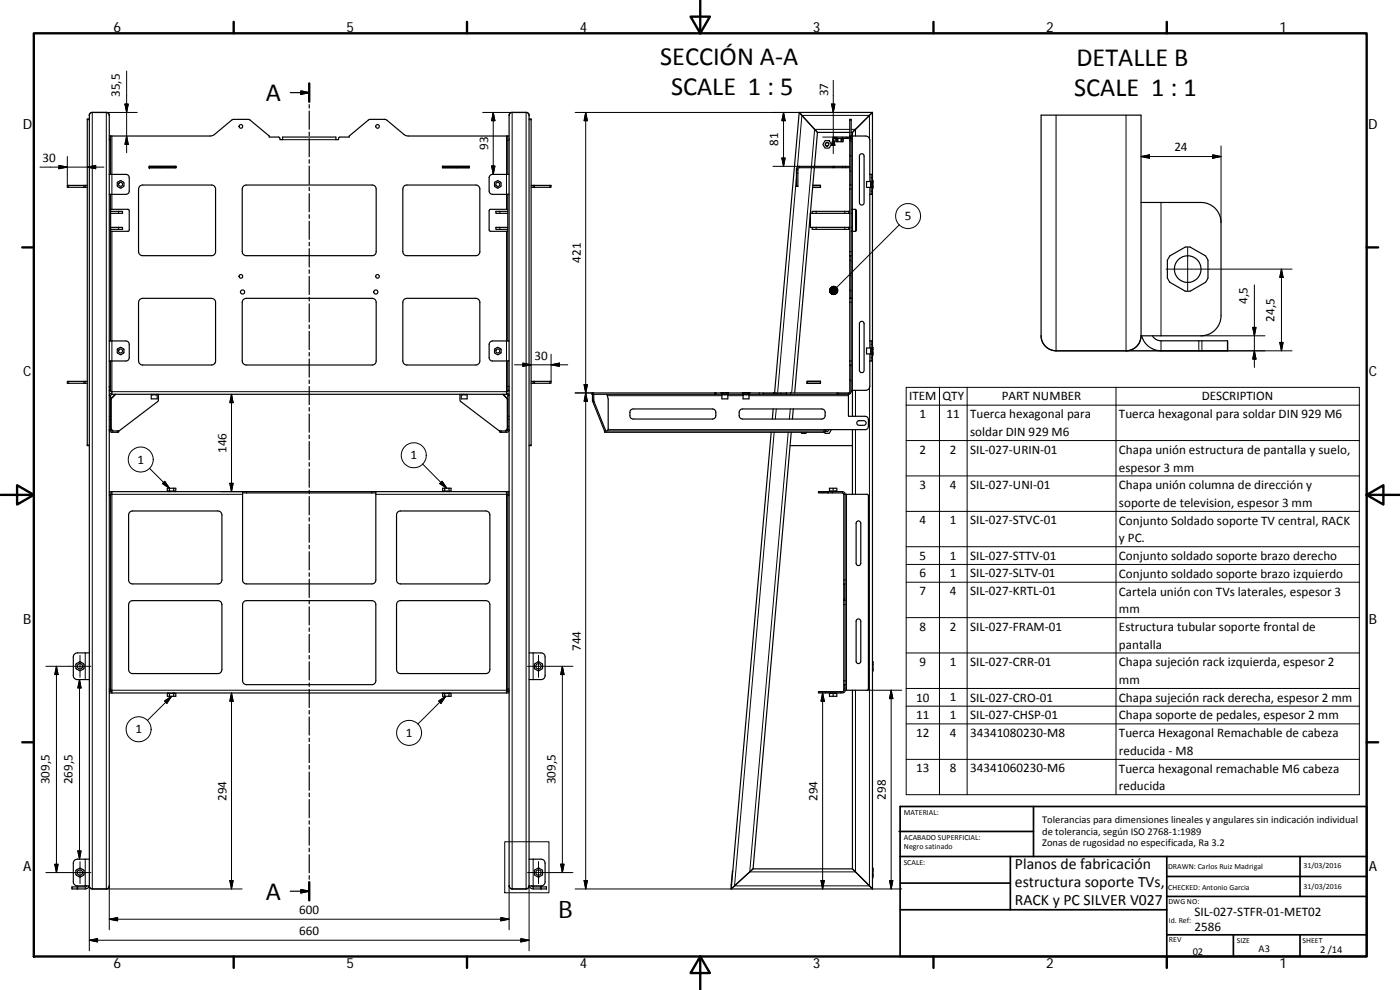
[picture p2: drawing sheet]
<svg xmlns="http://www.w3.org/2000/svg" width="420mm" height="297mm" viewBox="0 0 420 297" stroke-linecap="round" stroke-linejoin="round" font-family="sans-serif">
<g fill="none" stroke="#000" stroke-width=".36">
<path d="M26.8 35.7h-.6v.2v97.8h.6M87.1 27.8h5.7M90.3 27.3l2.5 .5-2.5 .5zM92.8 25v5.5M92.8 31.4v1M92.8 33.3v5.5M92.8 39.6v1.1M158.8 35.7h.6v98h-.6M239.8 33.7h22M239.8 33.7l5.5 6M239.8 33.7l-7.3 84.2M245.3 39.7h9.7"/>
<path d="M245.3 39.7l-.9 10.2M255.4 39.7h.4M255.8 39.7v1.1M261.8 33.7l-6 6M261.8 33.7v18.6M25.2 55.6v.6M25.6 55.6v.6M26.2 55.6h-6v.6h6M32.8 40.8h.4M32.8 52.3h5.2l.6 .4 .2 .6v4l-.2 .6-.8 .4h-5M33.2 58.3v44M33.2 40.8v11.5"/>
<path d="M42 55.8l.8-.3h20.7l.8 .3 .4 .9v18.8l-.3 .8-.9 .4h-20.7l-.8-.2-.4-1v-18.8zM44.8 49.9h8v.4h-8zM48.6 50.3h.1M73 56l.9-.5 38.3 .1 .6 .6 .1 .5-.1 19.4-.6 .5-.5 .1-38.3-.1-.6-.5-.1-.6v-18.8zM92.8 41.6v5.4M92.8 47.9v1.1M92.8 49.8v5.5M92.8 56.2v1M92.8 58.1v5.5M121.3 55.8l.8-.3h20.7l.7 .3 .5 .9v18.8l-.3 .8-.9 .4h-20.7l-.8-.2-.4-1v-18.8zM132.8 49.9h8v.4h-8zM137 50.3h.1"/>
<path d="M147.2 52.5l.6-.2h5v6h-5l-.8-.4-.2-.6v-4zM152.4 58.3v44M152.4 40.8h-30.2l-.9-.4-5.4-4.5-4.7-.1-.7 .2-5.7 4.8v.3h-2.9l-.3 .3v.5h-.8v-.8h-16v.8h-.8l-.1-.6-.2-.2h-2.9v-.3l-5.7-4.8-.7-.2-4.7 .1-5.3 4.5-1 .4h-30.2M152.4 40.8v11.5M152.4 40.8h.4M152.8 52.3v-17.7a.9 .9 0 0 1 .9-.9h4.2a.87 .87 0 0 1 .9 .9v231.2M152.8 58.3v44M159.4 55.6h6v.6h-6M160 55.6v.6M160.4 55.6v.6M243.9 56.2h2.3v-.6h-2.3h2.3v.6h-2.3M244.4 50.3l-5.9 67.6"/>
<path d="M247.6 42.2h1.3l.6 1.1-.6 1.1h-1.3l-.6-1.1zM250.4 41.1h.7v.4h-.7zM250.8 41.5v.2M250.8 41.7l.6-.2v1h-.6zM251.1 41.5v.2M251.1 41.1h1.6M251.4 41.5h1M251.4 42.5h1M252.4 41.5l.6 .2v.8h-.6zM252.7 41.1h2.1l.6 .8v13.6h-.4v-13.6l-.2-.4h-2.1zM252.7 41.5v.2M253 41.5v.2"/>
<path d="M255 40.8h.4v.3M255 41.1v.1M255 49.9h-15.2a1.53 1.53 0 0 0-.8 2v4h.4v-4.5a.74 .74 0 0 1 .4-1.1h15.2M255 41.1h.4M255 55.5v21.2M255.4 41.1v.8M255.4 55.5v21.2M255.8 40.8h-.4v-5h-.4v5.3M255.8 40.8h4l.8 .3 .3 .4 .1 10.8h.4M258.2 46.3a.7 .7 0 0 1 .7-.1 .7 .7 0 0 1 .4 .6v14a.7 .7 0 0 1-.7 .7 .7 .7 0 0 1-.7-.7v-14zM261.3 54.5l.1-.1zM261.3 55.4l.1 .3"/>
<path d="M261.3 55.4v.7M261.3 56.1v.1M261.3 54.5h-1.2v1.7h1.2M261.4 52.3v6h.4M261.4 58.3h-.4v44h.4M261.4 55l-.1 .4M261.4 55.9l-.1 .2M261.4 52.3h.4v6M261.4 54.7l-.1-.2v.9M261.8 55.9l.1 .1M261.8 55.8h.1M261.8 56.3l.1 .1"/>
<path d="M261.8 58.3v44M261.9 54.9h.1M261.9 56.4h.1M261.9 54.3h.1M261.9 54.3v2.1M261.9 55.8h.1M261.9 54.7l-.1 .1M261.9 54.9h-.1M261.9 54.7v.2M33.2 62.8l5.4 .1 .2 6.1-.4 .4h-5.2M33.2 63.4h3.6v.6h-3.6M33.2 68.2h3.6v.6h-3.6"/>
<path d="M92.8 64.4v1.1M92.8 66.4v5.4M92.8 72.7v1.1M92.8 74.6v5.5M152.4 62.8h-5.2l-.4 .4 .1 6.1 5.5 .1M152.4 63.4h-3.6v.6h3.6M152.4 68.2h-3.6v.6h3.6M243.7 64h-.5v4.2h.5M254.7 63.4h-11v.6h11M254.7 68.2h-11v.6h11M254.7 63.4h.3M254.7 68.2h.3"/>
<path d="M254.7 63.4v.6M254.7 68.2v.6M254.7 64h.3M254.7 68.8h.3M255 76.7h.4v12.8h-.4zM255.4 64h.4M255.4 68.2h.4M255.4 62.8h.4M255.4 69.4h.4M255.8 62.8v6.6M255.8 62.8h1l.2 .4v5.9l-.2 .3h-1M342.4 60.7h18.1a6 6 0 0 1 5.9 6v28a6 6 0 0 1-5.9 6.1h-18.1"/>
<path d="M41.9 90l.9-.5h20.7l.8 .3 .4 .9v17.6l-.3 .8-.9 .4h-20.7l-.8-.3-.4-.9v-17.6zM73 90l.9-.5 38.3 .1 .6 .6 .1 .5-.1 18.1-.6 .6-.5 .1-38.3-.1-.4-.3-.3-.8v-17.6zM92.8 81v1M92.8 82.9v5.5M92.8 89.2v1.1M92.8 91.2v5.4M92.8 97.5v1.1M92.8 99.4v5.5M121.2 90l.9-.5h20.7l.7 .3 .5 .9v17.6l-.3 .8-.9 .4h-20.7l-.8-.3-.4-.9v-17.6zM255 89.5v20M255.4 89.5v20M258.2 96.6a.68 .68 0 0 1 .7-.1 .68 .68 0 0 1 .4 .6v14a.7 .7 0 0 1-.7 .7 .7 .7 0 0 1-.7-.7v-14z"/>
<path d="M25.2 114.4v.6M25.6 114.4v.6M26.2 114.4h-6v.6h6M32.8 102.3h5l.8 .4 .2 .6v4l-.2 .7-.6 .3h-5.2M33.2 108.3v8.8M33.2 117.1h-.4l.8 .4M33.2 117.1l.4 .4M33.2 119.7h.1M33.2 119.7v9M33.3 119.7v9M33.6 118.3h118.4M33.6 117.5v.8"/>
<path d="M33.6 118.3l-.4 .3v6.3M33.6 117.9l-.6 .3-.2 .5M34.6 118.3l-1.4 1.4M34.7 118.3l-1.4 1.4M35.3 104.7l.8-.5 1 .5v1.3l-1 .4-.8-.4zM45.4 118.4v1.3h1.8v-1.3M45.4 118.3v.1M45.4 118.4h.5M45.6 118.3l.3 .1M45.9 118.4h.8M46.2 118.3l-.3 .1M46.4 118.3l.3 .1"/>
<path d="M46.7 118.4h.5M47 118.3l-.3 .1M47.2 118.3v.1M47.6 118.3v1.7l-.3 .5-11.7 8.8M92.8 105.8v1M92.8 107.7v5.5M92.8 114v1.1M92.8 116v5.4M138 118.3v1.7l.3 .5 11.7 8.8M138.4 118.4v1.3h1.8v-1.3M138.4 118.3v.1M138.5 118.3l.3 .1h-.4"/>
<path d="M139.2 118.3l-.4 .1h.9M139.4 118.3l.3 .1M139.7 118.4h.5M140 118.3l-.3 .1M140.2 118.3v.1M147.2 102.5l.6-.2h5v6h-5.2l-.6-.4-.2-.6v-4zM148.5 104.7l.8-.5 1 .5v1.3l-1 .4-.8-.4zM150.9 118.3l1.3 1.4M151 118.3l1.4 1.4M152 117.5v.8M152 118.3l.4 .3v6.3h.4M152 117.9l.6 .3 .2 .5"/>
<path d="M152.2 119.7h.2M152.2 119.7v9M152.4 119.7v9M152.4 108.3v8.8l.4 .1-.8 .3M152.4 117.1l-.4 .4M152.8 108.3v157.5a.98 .98 0 0 0 .9 .9M159.4 114.4h6v.6h-6M160 114.4v.6M160.4 114.4v.6M177.8 118.3v2.1l3.6 8.9M178.2 118.3v2.1l3.6 8.9M182.1 118.3l.4 1.4v9l-.1 .6"/>
<path d="M216.5 117.9h.1M216.5 117.8v.1M216.7 118.4h.1M216.7 118.4v1.3h1.7v-1.3M216.8 118.4h.7M216.9 117.9h.2M216.9 117.8v.1M216.9 117.9h.1M216.9 118.3l-.1 .1M217.1 117.9h.1M217.1 117.8v.1M217.2 118.3l.3 .1"/>
<path d="M217.5 118.4h.9M217.9 118.3l-.4 .1M218 117.8v.1M218 117.9h.1M218.1 118.3l.3 .1M218.2 117.9h-.1M218.2 117.8v.1M218.6 117.9h.1M218.6 117.8v.1M218.6 117.9h-.1M222.8 117.8v.1M222.8 117.9h.1"/>
<path d="M222.9 118.3l.1 .1M223 118.3l.1 .1M223 118.4h.1M223 118.4v1.3h1.8v-1.3M223.3 117.8v.1M223.3 117.9h.1M223.3 118.3l-.2 .1M223.4 117.9h.1M223.5 117.8l-.1 .1M223.5 118.3h.7M224.3 117.9h.2M224.3 117.8v.1"/>
<path d="M224.4 117.9h.1M224.5 118.3l.2 .1h-1.6M224.5 117.9h.1M224.5 117.8v.1M224.7 118.4l.2-.1zM225 117.8v.1M225 117.9h-.1M229 117.9h3.2v.4h-3.2zM229 117.9h-51.4v.4h51.4M232.2 118.3h.6M232.2 117.9h.6M232.8 117.9h3.2v.4h-3.2z"/>
<path d="M236 118.3h15.6M242.2 114.4h4M242.2 114.4h4v.6h-4zM242.2 114.4v.6M246.2 114.4v.6h-4M251.6 117.9h-15.6M254.6 118.3v6.6h5l.7 .2 .3 .8-.2 2.6-.5 .4h-12.3v.4M255 109.5h.4v8.2l-.6 .6h-3.2v-.4h3.2l.2-.3zM255.8 117.1l-.4 .4M255.8 117.1v7.8M261.3 104.4v.1M261.3 106.1l.1 .2-.1-.1"/>
<path d="M261.3 106.1v.1M261.3 104.5l.1 .2M261.3 104.5v.8M261.3 105.3l.1 .4M261.3 105.3v.8M261.3 104.4h-1.2v1.8h1.2M261.4 102.3v6h.4M261.4 108.3h-.4v7.6l-.2 .7-.7 .5h-4.3M261.4 104.9l-.1 .4M261.4 105.9l-.1 .2M261.4 102.3h.4v6M261.8 104.8h.1"/>
<path d="M261.8 105.8h.1M261.8 105.9h.1M261.8 108.3v158.4M261.9 104.2l-.1 2.1M261.9 104.2l-.1 .1M261.9 104.2h.1M261.9 106h.1M261.9 104.9h.1M261.9 105.7v.3M261.9 104.7l-.1 .1M342.4 100.8a4.5 4.5 0 0 1-4.5 4.5h-21M342.4 100.8v-66.3h-29.9v66.3a4.5 4.5 0 0 0 4.4 4.5"/>
<path d="M342.6 100.8a6 6 0 0 0 5.8 4.5h20.1v-3h-20.1a2.94 2.94 0 0 1-2.5-1.5M32.8 124.9h.4v4M33.2 128.9h-.4v.2l.6 .6h2.2v-.4M33.2 128.9l.4 .4h2M33.2 128.7h.1M33.2 128.7l.6 .6M33.3 128.7l.6 .6M92.8 122.3v1M92.8 124.2v5.5M92.8 130.6v1M92.8 132.5v5.4M92.8 138.8v1.1"/>
<path d="M152.2 128.7h.2M152.2 128.7l-.6 .6M152.4 128.7l-.6 .6M152.4 127.9v1h.4l-.4 .7-2.4 .1v-.4M152.4 124.9v1M152.4 128.9l-.3 .4h-2.1M181.4 129.3h66.2M181.4 129.3v.4h66.2v-.4M189.2 123.1l.8-.4h23.8l.9 .6 .1 1.4-.2 .6-.8 .4h-23.8l-.6-.2-.3-.4-.1-1.4zM222 123.1l.8-.4h23.8l.5 .1 .4 .5 .1 1.4-.2 .6-.8 .4h-23.8l-.6-.2-.3-.6zM231.4 129.7l-12 137M232 122.7l-.2 3"/>
<path d="M237.1 133.7h18.7M237.5 129.7l-11.5 131M238.1 122.7l-.3 3M242 129.7l-.1 .3h-1.3l-.2-.3M247.7 128.9a.5 .5 0 0 0 .5 .5 .5 .5 0 0 0 .5-.5M249.5 128.9l-.6 1.1h-1.3l-.2-.3M255.8 128.9v19.4M257.3 126.5l.3-.3h1.6a.7 .7 0 0 1 .7 .7 .7 .7 0 0 1-.7 .7h-1.4a.7 .7 0 0 1-.6-.4 .7 .7 0 0 1 .1-.7zM32.8 148.3h.4v58.8M32.8 147.5h.8v.8h-.4M32.8 147.9h.8M33.6 147.5h39.2"/>
<path d="M39 153.6l.8-.3h25.6l.8 .3 .4 .9v19.5l-.3 .8-.9 .4h-25.6l-.8-.3-.4-.9v-19.5zM50.9 146.5v1M52.1 146.5v.8M52.3 147.3v.2M52.6 147.5v-.2h-1.4v.2M52.8 147.5v-1h-2.6v.8h.5v.2M72.8 147.5v26.5l.4 .9 .8 .3h37.6l.8-.3 .4-.9v-26.5M72.8 147.5h40M72.8 147.9h40M92.8 140.7v5.5M92.8 147.1v1M92.8 149v5.5"/>
<path d="M92.8 155.3v1.1M92.8 157.3v5.4M119.4 153.6l.8-.3h25.6l.7 .3 .5 .9v19.5l-.2 .8-1 .4h-25.6l-.8-.3-.4-.9v-19.5zM132.8 147.5v-1h2.6v.8h-.5v.2M133.3 147.3v.2M133.5 146.5v.8M134.4 147.5v-.2h-1.4v.2M134.7 146.5v1M152 147.5v.8h.4M152 147.9h.8M152.4 148.3h.4M152.4 148.3v58.8h.4"/>
<path d="M152.8 147.5h-40M245.6 147.5h2.9v.4h-2.9zM248.5 147.5h1.3M248.5 147.9h4.3l.4 .3v27M248.9 147.3h.9v.2M249.2 147.3v.2M249.8 147.5l3.2 .1 .5 .3 .1 .4M250 146.5v1M250.8 147.3v.2M251.1 147.3h-.8v.2M251.1 147.5v-1h-2.2v1M253.6 148.3h6.6l.4 .3v58.1l-.4 .4h-6.6"/>
<path d="M253.6 148.3v26.9M257.2 156.5a.7 .7 0 0 1 .7-.1 .7 .7 0 0 1 .4 .6v12a.7 .7 0 0 1-.7 .7 .7 .7 0 0 1-.7-.7v-12zM92.8 163.6v1.1M92.8 165.5v5.5M92.8 171.9v1M92.8 173.8v5.5M253.2 175.2h.4v5h-.4zM22.9 199.1l1.1-.5 1.1 .5v1.6l-1 .5-1.2-.5zM26.8 195.9h-3.9l-.6 .5-.3 .7v5.6l.3 .8 .6 .4h3.9M39 180.5l.8-.3h25.6l.8 .3 .4 .9-.1 20-.6 .6-.5 .1h-25.6l-.8-.3-.4-.9v-19.5zM73.1 180.7l.9-.5h37.6l.8 .3 .4 .9-.1 23.3-.3 .5-.8 .2h-37.6l-.8-.2-.4-1v-22.8zM92.8 180.1v1.1"/>
<path d="M92.8 182.1v5.4M92.8 188.4v1M92.8 190.3v5.5M92.8 196.7v1M92.8 198.6v5.4M119.4 180.5l.8-.3h25.6l.7 .3 .5 .9v19.5l-.2 .7-1 .5h-25.6l-.8-.3-.4-.9v-19.5zM158.8 195.9h3.9l.6 .5 .3 .7v5.6l-.3 .8-.6 .4h-3.9M160.4 199.2l1.4-.6 1 .6v1.4l-1 .6-1.3-.5zM253.2 180.2v25.2M253.6 180.2v25.2M257.2 185.9a.7 .7 0 0 1 .7-.1 .7 .7 0 0 1 .4 .6v12a.7 .7 0 0 1-.7 .7 .7 .7 0 0 1-.7-.7v-12zM261.9 198.6h.1"/>
<path d="M261.9 199.2l-.1 .1M261.9 199.3h-.1M261.9 198.6h-.1M261.9 199.1v.3M261.9 198.6v.5M261.9 199.4v1M32.8 207.5h.8M32.8 207.1h.4M33.2 207.1h.4v.8M50.4 207.9h1.4M50.7 207.9v.2M50.9 208.1v.8"/>
<path d="M52.1 207.9v1M52.3 207.9l.5 .2v.8h-2.6v-1M92.8 204.9v1.1M92.8 206.8v5.5M92.8 213.2v1M92.8 215.1v5.5M133 207.9h1.4M133.3 207.9v.2M133.5 208.1v.8M134.7 207.9v1M134.9 207.9l.5 .2v.8h-2.6v-1M152 207.5h.8"/>
<path d="M152.4 207.1h-.4v.8M152.8 207.9h-120M245.6 207.5h7.2l.4-.3v-1.8h.4v1.9l-.6 .6h-7.4zM248.9 207.9v1h2.2v-1M249.2 207.9v.2M249.8 207.9l-.9 .2M250 207.9v1M250.3 207.9l.8 .2M250.8 207.9v.2M255.8 207.1v53.6M261.8 200.6h.1M261.8 200.5l.1 .1"/>
<path d="M261.8 201.2h.1M261.9 201.2h.1M261.9 200.4v.3M261.9 200.7v.5M92.8 221.4v1.1M92.8 223.4v5.4M92.8 229.7v1.1M92.8 231.6v5.5M92.8 238v1M92.8 239.9v5.5M26.8 257.8h-3.6l-.9 .5-.3 .7v5.6l.3 .7 .6 .5h3.9M92.8 246.3v1"/>
<path d="M92.8 248.2v5.4M92.8 254.5v1M92.8 256.4v5.5M158.8 257.8h3.9l.6 .5 .3 .7v5.6l-.3 .7-.6 .5h-3.9M22.9 261l1-.5 1.2 .5v1.6l-1.1 .5-1.1-.5zM26.7 265.8l-.4 .7-.7 .2h-4v-.6h4l.5-.3M26.8 265.8a.94 .94 0 0 0 .9 .9M32.8 265.8a.94 .94 0 0 1-.9 .9h-4.2M32.8 265.8v-231.2a.87 .87 0 0 0-.9-.9h-4.2a.87 .87 0 0 0-.9 .9v231.2M87.1 267.4h5.7M90.3 266.9l2.5 .5-2.5 .5zM92.8 262.7v1.1"/>
<path d="M92.8 264.7v5.5M158.8 265.8a.94 .94 0 0 1-.9 .9h-4.2M158.8 265.8l.5 .7 .7 .2h4v-.6h-4l-.5-.3M219.4 265.5v1.2M219.4 266.7h42.4M219.9 261.3l-.1 .2M226 260.7l-6.6 6M226 260.7h29.8M255.8 260.7l6 6M261.8 262.4l.1 .1M261.8 262.4h.1M261.8 263.1h.1"/>
<path d="M261.9 263.1h.1M261.9 260.5h.1M261.9 260.5v.5M261.9 261.1l-.1 .1M261.9 261.2h-.1M261.9 260.5h-.1M261.9 261v.3M261.9 262.3v.3M261.9 261.3v1M261.9 262.6v.5"/>
<circle cx="72.3" cy="37.9" r=".55"/>
<circle cx="113.3" cy="37.9" r=".55"/>
<circle cx="36.2" cy="55.3" r="1.1"/>
<circle cx="36.2" cy="55.3" r=".6"/>
<circle cx="149.4" cy="55.3" r="1.09"/>
<circle cx="149.4" cy="55.3" r=".6"/>
<circle cx="248.2" cy="43.3" r=".5"/>
<circle cx="72.3" cy="82.9" r=".55"/>
<circle cx="72.8" cy="87.6" r=".64"/>
<circle cx="112.8" cy="87.6" r=".64"/>
<circle cx="113.3" cy="82.9" r=".55"/>
<circle cx="356.4" cy="80.7" r="4"/>
<circle cx="356.4" cy="80.7" r="6.7"/>
<circle cx="36.2" cy="105.3" r=".59"/>
<circle cx="149.4" cy="105.3" r=".6"/>
<circle cx="24" cy="199.9" r=".79"/>
<circle cx="161.6" cy="199.9" r=".8"/>
<circle cx="24" cy="261.8" r=".8"/>
<circle cx="161.6" cy="261.8" r=".8"/>
<circle cx="161.6" cy="261.8" r="1.33"/>
</g>
<g fill="none" stroke="#000" stroke-width=".3">
<path d="M26.2 35.9h.6M27.7 33.7v233M37.5 31.2h1l-.5 2.5zM38 21.3v24.5M41.2 33.7h-9.3v233h40.8M144.9 33.7h8.8v233M148 33.7v18.6M148 33.7l.5 2.5h-1zM157.9 33.7v233M158.8 35.9h.6M172.6 33.7h67.2M175.8 33.7v233"/>
<path d="M175.8 33.7l.5 2.5h-1zM235.2 33.7v16.2M235.2 33.7l.4 2.5h-1zM249.6 31.2h1l-.5 2.5zM250.1 24.1v22M255 38.8h-10.5l-1 11.1M255 36h.4M255.4 38.8h1.3v2M316.9 34.5v70.8M337.9 34.5v70.8h49.9M12 50.1h19.2M17.7 49.6l2.5 .5-2.5 .5z"/>
<path d="M20.2 47v8.6M20.6 55.6v.6M26.2 50.1l2.5-.5v1zM32.8 42h.4M33.6 40.8v22M38 40.8l.5 2.5h-1zM84.8 41.9h16M147.5 49.8h1l-.5 2.5zM152 40.8v22M152.4 42h.4M165 55.6v.6M232 49.9h7.8v.4"/>
<path d="M234.6 47.4h1l-.4 2.5zM239 51.9h.4M239 55.9h.4M239 51h.4M239 50.7h.4M239 53.2l-5.6 64.7M243.5 50.3l-5.9 67.6M246.9 41.1h3.5M248.8 43.2a.6 .6 0 0 0-.7-.5 .6 .6 0 0 0-.5 .8 .6 .6 0 0 0 .7 .4M249.9 49.9v.4M250.1 41.1l.5 2.5h-1zM250.3 49.9v.4"/>
<path d="M250.6 41.1l.4 .4M251.3 41.5v1M251.4 41.5l-.6 1M252.5 41.5v1M252.8 49.9v.4M253 42.1l-.2 .4M253.7 49.9v.4M254.1 41.1l.4 .4M255 51l.4 .4M255 46.6l.4 .3M255 42.1l.4 .4M255 56.7h.4"/>
<path d="M255.3 41.5h.1M255.8 40.8v22M260.9 41.5v-6.9h-20.2l-1.4 15.5M261 52.3v2.2M261 56.2v2.1M261.4 53.3h.4M261.4 57.3h.4M342.4 47h24M342.4 47l2.6-.5v1zM363.9 46.5l2.5 .5-2.5 .5zM366.4 43.8v22.9M33.6 69.4v48.1h118.4v-48.1"/>
<path d="M35.6 63.4v.6M35.6 68.2v.6M150 63.4v.6M150 68.2v.6M244.9 63.4v.6M244.9 68.2v.6M253.5 63.4v.6M253.5 68.2v.6M255 78l.4 .4M255 75.5h.4M255.8 69.4v47.7M256.7 62.8v6.6"/>
<path d="M269.9 67.5l-18.8 18.8M348.4 60.7v40.1M356.4 74.2v13M255 87l.4 .4M255 82.5l.4 .4M255 90.7h.4M349.9 80.8h37.9M376 98.2h.9l-.4 2.6zM376.5 85.5v24.8M384.6 80.8v24.5M384.6 80.8l.5 2.4h-1zM20.6 114.4v.6"/>
<path d="M32.8 115.9h.4M32.8 118.7h.4M69.5 118.3v29.2M69.5 118.3l.5 2.5h-1zM152.4 115.9h.4M152.4 118.7h.4M154.4 109.5h16M156.9 108.9l2.5 .6-2.5 .4zM165 114.4v.6M165.4 106.3v8.1M165.4 109.5l2.5-.6v1zM172.6 117.9h5.4v.4"/>
<path d="M175.3 115.4h1l-.5 2.5zM175.8 117.9l.5 2.5h-1zM182.2 118.7h34.5M214.5 117.9v.4M214.6 117.9v.4M214.8 117.9v.4M214.9 117.9v.4M218.4 118.7h4.6M224.8 118.7h29.8M227.8 117.9v.4M232.1 117.9l.1 .1M234.2 117.9l.4 .4"/>
<path d="M237.2 117.9v.4M251.2 117.9v.4M254.6 117.9l.3 .3M255 113.9l.4 .4M255 108.3h.4M255.1 109.5l.3 .3M256.7 117.1v7.8M260.9 116.4v149.4h-40.5l11.9-136.1M261 102.3v2.1M261 106.2v2.1M261.4 103.3h.4M261.4 107.3h.4"/>
<path d="M272 116.2h136v122.2h-136zM281.9 116.2v122.2M290.2 116.2v122.2M334.9 116.2v122.2M348.4 102.3v3M359.8 102.3v3M360.5 100.8h19.1M360.7 102.3v3M368.4 102.3v3M376.5 105.3l.4 2.4h-.9zM384.1 102.7h1l-.5 2.6zM26.2 133.5h.6"/>
<path d="M32.8 127.9h.4M32.8 125.9h.4M35.2 129.3v.4M126.8 139.2l7.3 7.3M150.4 129.3v.4M152.4 125.9h.4M152.4 127.9h.4M158.8 133.5h.6M177.8 120h.4M177.9 120.5h.4M182.5 128.9h65.1l.3 .5 .4 .1M233 122.7l-.3 3"/>
<path d="M236.5 129.7l-11.5 131.9h31.7v-54.5M237.2 122.7l-.3 3M247.2 129.3v.4M256.7 128.9v19.4M272 121.6h136M272 132.2h136M32.8 148.7h.4M44.9 140.5l6 6M49.4 144.4l1.5 2.1-2.1-1.4zM66.3 147.5h7.7v.4M69 145h1l-.5 2.5zM72.8 148.3h-39.2v58.8h118.4v-58.8h-39.2"/>
<path d="M111.6 147.5v.4M132 145.1l.7-.7 1.4 2.1zM152.4 148.7h.4M247.3 147.5l-.4 .4M249.8 147.5v.4M252.8 147.5v.4M253.2 148.3h.4M254.1 148.3v58.8M272 142.8h136M272 153.4h136M253.2 174h.4M253.4 175.2l-.2 .2"/>
<path d="M253.6 179.5l-.4 .4M272 164h136M272 169.4h136M272 174.7h136M13.8 199.9h13.5M16.9 199.9v61.9M16.9 199.9l.5 2.5h-1zM24 196.6v6.6M25.6 195.9v8M158.3 199.9h13.6M160 195.9v8M161.6 196.6v6.6"/>
<path d="M168.8 199.9v61.9M168.8 199.9l.5 2.5h-1zM253.2 181.4h.4M272 185.3h136M272 195.9h136M23.9 203.9l.4 2.5h-.9zM23.9 203.9v53.9M32.8 206.7h.4M49.4 210.3l2.1-1.4-1.4 2.1zM51.5 208.9l-7.3 7.3M69.5 207.9v58.8M69.5 207.9l.5 2.5h-1z"/>
<path d="M131.6 210.3l2.2-1.4-1.5 2.1zM133.8 208.9l-8.4 8.3M152.4 206.7h.4M246.9 207.9v58.8M246.9 207.9l.5 2.5h-1zM248 207.5l-.4 .4M252.5 207.5l-.4 .4M253.2 204.2h.4M253.6 206.4l-.4 .4M260.2 207.1h10.4M267.5 207.1v59.6M267.5 207.1l.5 2.5h-1z"/>
<path d="M272 206.6h136M272 211.9h136M272 217.2h136M272 227.8h136M16.4 259.3h1l-.5 2.5zM23.4 255.3h.9l-.4 2.5zM24 258.5v6.6M25.6 257.8v8M151.5 252.6h13.3v15.3h-13.3zM160 257.8v8M161.6 258.5v6.6M168.3 259.3h1l-.5 2.5z"/>
<path d="M13.8 261.8h13.5M21.6 266.1v.6M23.1 266.1v.6M23.3 266.1v.6M25.6 266.1v.6M26.8 265.8v19.5M32.8 265.8v13.2M32.8 275.8l2.5-.5v1zM32.8 275.8h120M69 264.2h1l-.5 2.5zM150.3 275.3l2.5 .5-2.5 .5zM152.8 265.8v13.2"/>
<path d="M158.3 261.8h13.6M158.8 265.8v19.5M160 266.1v.6M162.3 266.1v.6M162.4 266.1v.6M164 266.1v.6M172.6 266.7h46.8M175.3 264.2h1l-.5 2.5zM219.4 265.5h.2M246.4 264.2h1l-.5 2.5zM261.8 266.7h8.8M267 264.2h1l-.5 2.5z"/>
<path d="M26.8 282.1l2.5-.5v1zM26.8 282.1h132M156.3 281.6l2.5 .5-2.5 .5z"/>
<circle cx="272.5" cy="64.8" r="3.7"/>
<circle cx="42.2" cy="137.9" r="3.7"/>
<circle cx="124.2" cy="136.6" r="3.7"/>
<circle cx="41.6" cy="218.8" r="3.7"/>
<circle cx="122.8" cy="219.9" r="3.7"/>
</g>
<g fill="#000">
<circle cx="44.8" cy="49.9" r=".18"/>
<circle cx="44.8" cy="50.3" r=".18"/>
<circle cx="261.9" cy="54.3" r=".18"/>
<circle cx="216.5" cy="117.8" r=".18"/>
<circle cx="216.5" cy="117.9" r=".18"/>
<circle cx="225" cy="117.8" r=".18"/>
<circle cx="225" cy="117.9" r=".18"/>
<circle cx="261.9" cy="106.4" r=".18"/>
<circle cx="261.9" cy="199.4" r=".18"/>
<circle cx="261.9" cy="198.6" r=".18"/>
<circle cx="261.9" cy="200.7" r=".18"/>
<circle cx="261.9" cy="201.2" r=".18"/>
<circle cx="261.9" cy="263.1" r=".18"/>
<circle cx="261.9" cy="262.6" r=".18"/>
<circle cx="261.9" cy="261.3" r=".18"/>
<circle cx="261.9" cy="260.5" r=".18"/>
</g>
<g fill="none" stroke="#000" stroke-width=".71">
<path d="M10.1 10h400.1v277h-400.1zM70.1 6.6v3.4M140.2 6.6v3.4M207.3 5h5.8l-2.9 5zM210.2 0v10M280.2 6.6v3.4M350.2 6.6v3.4M92.8 25v5.5M6.7 74.2h3.4M410.2 74.2h3.4M.2 148.5h9.9M5.1 145.6l5 2.9-5 2.9z"/>
<path d="M410.2 148.5l5-2.9v5.8zM410.2 148.5h9.9M6.7 222.7h3.4M410.2 222.7h3.4M92.8 264.7v5.5M70.1 287v3.4M140.2 287v3.4M210.2 287l2.9 5h-5.8zM210.2 287v10M280.2 287v3.4M350.2 287v3.4"/>
</g>
<g fill="none" stroke="#000" stroke-width=".51">
<path d="M269.8 249.5h40.4M270.1 257h140.1M270.1 242h140.1v45h-140.1zM303.2 257v16M310.2 242v15M350.2 257v30M390.2 257v12M270.1 273h80.1M270.1 265h33.1M350.2 269h60M350.2 263h60M350.2 280.5h60"/>
<path d="M370.2 280.5v6.5M390.2 280.5v6.5"/>
</g>
<path d="M90.3 27.3l2.5 .5-2.5 .5zM90.3 266.9l2.5 .5-2.5 .5z" fill="#000" stroke="#000" stroke-width=".36"/>
<g fill="#000" stroke="#000" stroke-width=".3">
<path d="M37.5 31.2h1l-.5 2.5zM148 33.7l.5 2.5h-1zM175.8 33.7l.5 2.5h-1zM235.2 33.7l.4 2.5h-1zM249.6 31.2h1l-.5 2.5zM17.7 49.6l2.5 .5-2.5 .5zM26.2 50.1l2.5-.5v1zM38 40.8l.5 2.5h-1zM147.5 49.8h1l-.5 2.5zM234.6 47.4h1l-.4 2.5zM250.1 41.1l.5 2.5h-1zM342.4 47l2.6-.5v1z"/>
<path d="M363.9 46.5l2.5 .5-2.5 .5zM249.3 88l.5 .3zM249.3 88l.7 .4zM249.3 88l1 .4zM249.3 88l1.3 .3zM249.3 88l1.5 .2zM249.3 88l1.7 .1-.2 .1zM249.3 88l1.9-.1-.2 .2zM249.3 88l2-.4-.1 .3zM249.3 88l2.1-.6-.1 .2zM249.3 88l2.1-.9v.3zM249.3 88l2.1-1.2v.3z"/>
<path d="M249.3 88l2-1.4 .1 .2zM249.3 88l1.9-1.6 .1 .2zM251 86.1l.2 .3-1.9 1.6zM250.8 86l.2 .1-1.7 1.9zM250.5 85.9l.3 .1-1.5 2zM250.2 85.9h.3l-1.2 2.1zM250 85.9h.2l-.9 2.1zM249.7 86l.3-.1-.7 2.1zM249.5 86.1l.2-.1-.4 2zM249.3 86.3l.2-.2-.2 1.9zM249.3 86.3v1.7l-.2-1.5zM249.1 86.5l.2 1.5z"/>
<path d="M249 86.8l.3 1.2zM249 87l.3 1zM249 87.3l.3 .7zM249 87.6l.3 .4zM249.2 87.8l.1 .2zM376 98.2h.9l-.4 2.6zM384.6 80.8l.5 2.4h-1zM156.9 108.9l2.5 .6-2.5 .4zM165.4 109.5l2.5-.6v1zM175.3 115.4h1l-.5 2.5zM376.5 105.3l.4 2.4h-.9zM384.1 102.7h1l-.5 2.6z"/>
<path d="M69.5 118.3l.5 2.5h-1zM175.8 117.9l.5 2.5h-1zM49.4 144.4l1.5 2.1-2.1-1.4zM69 145h1l-.5 2.5zM132 145.1l.7-.7 1.4 2.1zM16.9 199.9l.5 2.5h-1zM23.9 203.9l.4 2.5h-.9zM49.4 210.3l2.1-1.4-1.4 2.1zM69.5 207.9l.5 2.5h-1zM131.6 210.3l2.2-1.4-1.5 2.1zM168.8 199.9l.5 2.5h-1zM246.9 207.9l.5 2.5h-1z"/>
<path d="M267.5 207.1l.5 2.5h-1zM16.4 259.3h1l-.5 2.5zM23.4 255.3h.9l-.4 2.5zM168.3 259.3h1l-.5 2.5zM32.8 275.8l2.5-.5v1zM69 264.2h1l-.5 2.5zM150.3 275.3l2.5 .5-2.5 .5zM175.3 264.2h1l-.5 2.5zM246.4 264.2h1l-.5 2.5zM267 264.2h1l-.5 2.5zM26.8 282.1l2.5-.5v1zM156.3 281.6l2.5 .5-2.5 .5z"/>
</g>
<g font-size="7.9">
<text x="198.2" y="19.5">SECCIÓN A‐A</text>
<text x="323.1" y="19.9">DETALLE B</text>
<text x="201.4" y="28.5">SCALE 1 : 5</text>
<text x="322.4" y="28.9">SCALE 1 : 1</text>
<text x="79.7" y="30.3">A</text>
<text x="79.7" y="269.9">A</text>
</g>
<text font-size="7.2" x="167.6" y="275.5">B</text>
<g font-size="4.7">
<text x="304.6" y="260.8">Planos de fabricación</text>
<text x="304.6" y="266.2">estructura soporte TVs,</text>
<text x="304.6" y="271.6">RACK y PC SILVER V027</text>
</g>
<g font-size="4.2">
<text x="34" y="9.6">6</text>
<text x="104" y="9.6">5</text>
<text x="174" y="9.6">4</text>
<text x="244" y="9.6">3</text>
<text x="314" y="9.6">2</text>
<text x="384" y="9.6">1</text>
<text x="6.8" y="38.7">D</text>
<text x="410.6" y="38.7">D</text>
<text x="7" y="112.9">C</text>
<text x="410.8" y="112.9">C</text>
<text x="7" y="187.1">B</text>
<text x="410.8" y="187.1">B</text>
<text x="7" y="261.3">A</text>
<text x="410.8" y="261.3">A</text>
<text x="34" y="290.4">6</text>
<text x="104" y="290.4">5</text>
<text x="174" y="290.4">4</text>
<text x="244" y="290.4">3</text>
<text x="314" y="290.4">2</text>
<text x="384" y="290.4">1</text>
</g>
<g font-size="3.9">
<text x="35.9" y="29.1" transform="rotate(-90 35.9 29.1)">35,5</text>
<text x="248.5" y="28.9" transform="rotate(-90 248.5 28.9)">37</text>
<text x="146.5" y="45" transform="rotate(-90 146.5 45)">93</text>
<text x="233.6" y="43.8" transform="rotate(-90 233.6 43.8)">81</text>
<text x="352.5" y="45.4">24</text>
<text x="12.8" y="48.6">30</text>
<text x="271.5" y="66.1">5</text>
<text x="174.3" y="78.8" transform="rotate(-90 174.3 78.8)">421</text>
<text x="374.3" y="91.2" transform="rotate(-90 374.3 91.2)">4,5</text>
<text x="382.5" y="96.5" transform="rotate(-90 382.5 96.5)">24,5</text>
<text x="160.4" y="107.9">30</text>
<text x="272.8" y="120.2">ITEM</text>
<text x="275.9" y="125.5">1</text>
<text x="282.8" y="120.2">QTY</text>
<text x="284.1" y="125.5">11</text>
<text x="291.1" y="125.5">Tuerca hexagonal para</text>
<text x="300.6" y="120.2">PART NUMBER</text>
<text x="335.8" y="125.5">Tuerca hexagonal para soldar DIN 929 M6</text>
<text x="360.7" y="120.2">DESCRIPTION</text>
<text x="291.1" y="130.9">soldar DIN 929 M6</text>
<text x="67.9" y="135.9" transform="rotate(-90 67.9 135.9)">146</text>
<text x="123.2" y="137.9">1</text>
<text x="275.9" y="136.1">2</text>
<text x="285.1" y="136.1">2</text>
<text x="291.1" y="136.1">SIL‐027‐URIN‐01</text>
<text x="335.8" y="136.2">Chapa unión estructura de pantalla y suelo,</text>
<text x="41.2" y="139.1">1</text>
<text x="335.8" y="141.5">espesor 3 mm</text>
<text x="275.9" y="146.7">3</text>
<text x="285.1" y="146.7">4</text>
<text x="291.1" y="146.7">SIL‐027‐UNI‐01</text>
<text x="335.8" y="146.8">Chapa unión columna de dirección y</text>
<text x="335.8" y="152.1">soporte de television, espesor 3 mm</text>
<text x="275.9" y="157.3">4</text>
<text x="285.1" y="157.3">1</text>
<text x="291.1" y="157.4">SIL‐027‐STVC‐01</text>
<text x="335.8" y="157.4">Conjunto Soldado soporte TV central, RACK</text>
<text x="275.9" y="167.9">5</text>
<text x="285.1" y="168">1</text>
<text x="291.1" y="168">SIL‐027‐STTV‐01</text>
<text x="335.8" y="162.7">y PC.</text>
<text x="275.9" y="173.3">6</text>
<text x="285.1" y="173.3">1</text>
<text x="291.1" y="173.3">SIL‐027‐SLTV‐01</text>
<text x="335.8" y="168">Conjunto soldado soporte brazo derecho</text>
<text x="335.8" y="173.4">Conjunto soldado soporte brazo izquierdo</text>
<text x="275.9" y="178.6">7</text>
<text x="285.1" y="178.6">4</text>
<text x="291.1" y="178.6">SIL‐027‐KRTL‐01</text>
<text x="335.8" y="178.7">Cartela unión con TVs laterales, espesor 3</text>
<text x="335.8" y="184">mm</text>
<text x="275.9" y="189.2">8</text>
<text x="285.1" y="189.2">2</text>
<text x="291.1" y="189.2">SIL‐027‐FRAM‐01</text>
<text x="335.8" y="189.3">Estructura tubular soporte frontal de</text>
<text x="174.3" y="195.3" transform="rotate(-90 174.3 195.3)">744</text>
<text x="335.8" y="194.6">pantalla</text>
<text x="275.9" y="199.8">9</text>
<text x="285.1" y="199.8">1</text>
<text x="291.1" y="199.8">SIL‐027‐CRR‐01</text>
<text x="335.8" y="199.9">Chapa sujeción rack izquierda, espesor 2</text>
<text x="335.8" y="205.3">mm</text>
<text x="274.9" y="210.5">10</text>
<text x="274.9" y="215.8">11</text>
<text x="285.1" y="210.5">1</text>
<text x="285.1" y="215.8">1</text>
<text x="291.1" y="210.5">SIL‐027‐CRO‐01</text>
<text x="291.1" y="215.8">SIL‐027‐CHSP‐01</text>
<text x="335.8" y="210.6">Chapa sujeción rack derecha, espesor 2 mm</text>
<text x="335.8" y="215.9">Chapa soporte de pedales, espesor 2 mm</text>
<text x="40.6" y="220">1</text>
<text x="121.8" y="221.1">1</text>
<text x="274.9" y="221.1">12</text>
<text x="285.1" y="221.1">4</text>
<text x="291.1" y="221.1">34341080230‐M8</text>
<text x="335.8" y="221.2">Tuerca Hexagonal Remachable de cabeza</text>
<text x="335.8" y="226.5">reducida ‐ M8</text>
<text x="274.9" y="231.7">13</text>
<text x="285.1" y="231.7">8</text>
<text x="291.1" y="231.7">34341060230‐M6</text>
<text x="335.8" y="231.8">Tuerca hexagonal remachable M6 cabeza</text>
<text x="14.9" y="235.3" transform="rotate(-90 14.9 235.3)">309,5</text>
<text x="21.8" y="235.3" transform="rotate(-90 21.8 235.3)">269,5</text>
<text x="166.7" y="235.3" transform="rotate(-90 166.7 235.3)">309,5</text>
<text x="265.9" y="239.9" transform="rotate(-90 265.9 239.9)">298</text>
<text x="335.8" y="237.1">reducida</text>
<text x="67.9" y="240.3" transform="rotate(-90 67.9 240.3)">294</text>
<text x="245.3" y="240.3" transform="rotate(-90 245.3 240.3)">294</text>
<text x="89.8" y="274.2">600</text>
<text x="358.5" y="274.9">SIL‐027‐STFR‐01‐MET02</text>
<text x="89.8" y="280.5">660</text>
<text x="358.5" y="279.4">2586</text>
</g>
<g font-size="3.1">
<text x="312.8" y="246.8">Tolerancias para dimensiones lineales y angulares sin indicación individual</text>
<text x="312.8" y="250.4">de tolerancia, según ISO 2768‐1:1989</text>
<text x="312.8" y="254">Zonas de rugosidad no especificada, Ra 3.2</text>
<text x="357.9" y="286.4">02</text>
<text x="377.7" y="285.6">A3</text>
<text x="396.2" y="285.9">2 /14</text>
</g>
<g font-size="2.4">
<text x="271.2" y="244.4">MATERIAL:</text>
<text x="271.3" y="251.9">ACABADO SUPERFICIAL:</text>
<text x="271.3" y="254.6">Negro satinado</text>
<text x="271.2" y="259.7">SCALE:</text>
<text x="350.6" y="260.8">DRAWN: Carlos Ruiz Madrigal</text>
<text x="391.2" y="260.6">31/03/2016</text>
<text x="350.6" y="267">CHECKED: Antonio Garcia</text>
<text x="391.2" y="266.6">31/03/2016</text>
<text x="350.7" y="271.4">DWG NO:</text>
<text x="350.8" y="276.8">Id. Ref:</text>
<text x="350.8" y="282.8">REV</text>
<text x="371.2" y="282.9">SIZE</text>
<text x="390.9" y="282.9">SHEET</text>
</g>
</svg>
